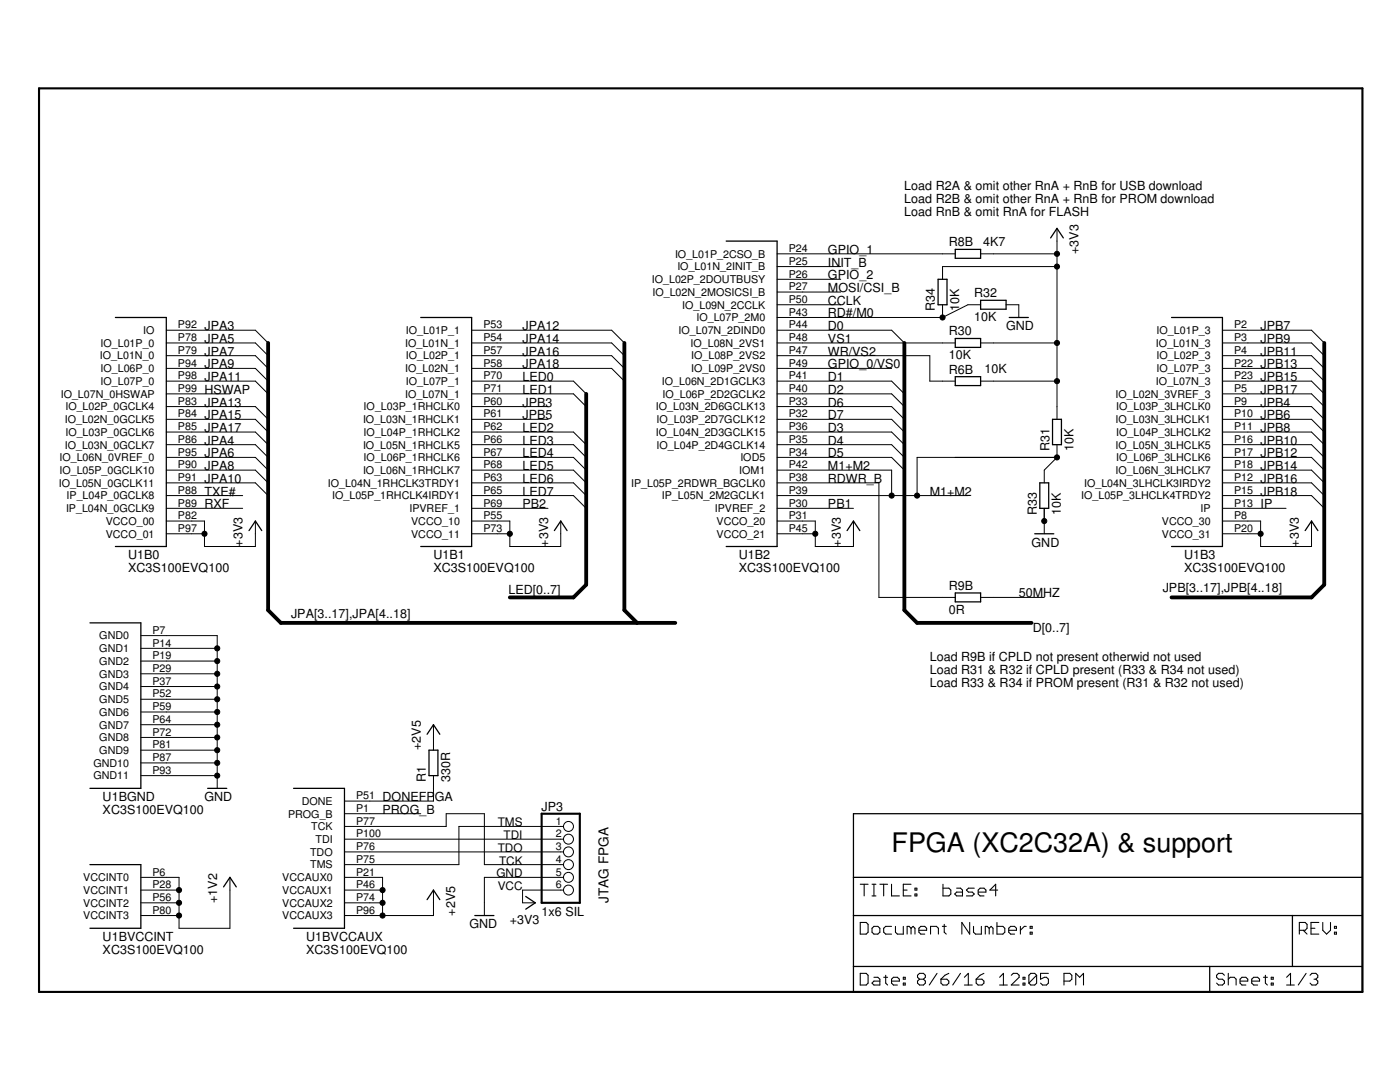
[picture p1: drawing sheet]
<svg xmlns="http://www.w3.org/2000/svg" width="279mm" height="216mm" viewBox="0 0 279 216" stroke-linecap="round" stroke-linejoin="round" font-family="sans-serif">
<g fill="#000" stroke="#000" stroke-width=".25">
<path d="M144.9 48.1h10.2zM155.1 48.1v60.9zM187.2 55.7v5.1zM187.2 55.7h1.8zM190.6 51.5h5.1zM190.6 49.8v1.7zM190.6 49.8h5.1zM195.7 49.8v1.7zM195.7 59.9h5.1zM210.9 45.6l-1.2 1.9zM210.9 45.6l1.3 1.9zM23 63.4h10.2z"/>
<path d="M33.2 63.4v45.6zM84 63.4h10.1zM94.1 63.4v45.6zM189 55.7v5.1zM187.2 60.8h1.8zM190.6 76.9h5.1zM190.6 75.2v1.7zM190.6 69.3h5.1zM190.6 67.5v1.8zM190.6 75.2h5.1zM195.7 75.2v1.7zM190.6 67.5h5.1z"/>
<path d="M195.7 67.5v1.8zM195.7 61.7h5.1zM195.7 59.9v1.8zM200.8 59.9v1.8zM201.4 63.4h3.8zM233.8 63.4h10.2zM244 63.4v45.6zM207.5 96.3v5.1zM207.5 96.3h1.8zM210.1 83.7v5zM211.8 83.7v5zM210.1 83.7h1.7z"/>
<path d="M210.1 88.7h1.7zM23 109h10.2zM51 104l-1.3 1.9zM51 104l1.2 1.9zM84 109h10.1zM111.9 104l-1.3 1.9zM111.9 104l1.3 1.9zM144.9 109h10.2zM170.3 104l-1.2 1.9zM170.3 104l1.3 1.9zM190.6 118.3h5.1zM206.5 106.5h3.8z"/>
<path d="M209.3 96.3v5.1zM207.5 101.4h1.8zM233.8 109h10.2zM261.7 104l-1.2 1.9zM261.7 104l1.3 1.9zM17.9 124.3h10.2zM28.1 124.3v33zM190.6 120.1h5.1zM190.6 118.3v1.8zM195.7 118.3v1.8zM17.9 157.3h10.2zM41.4 157.3h3.9z"/>
<path d="M58.6 157.3h10.1zM68.7 157.3v27.9zM85.6 149.7v5.1zM86.5 144.6l-1.3 1.9zM87.4 149.7v5.1zM85.6 149.7h1.8zM85.6 154.8h1.8zM86.5 144.6l1.3 1.9zM17.9 172.5h10.2zM28.1 172.5v12.7zM45.9 175.1l-1.3 1.9zM45.9 175.1l1.3 1.9z"/>
<path d="M86.5 177.6l-1.3 1.9zM86.5 177.6l1.3 1.9zM104.9 178.9l1.9 1.2zM170.3 175.1h101.6zM170.3 162.4v12.7zM170.3 162.4h101.6zM271.9 162.4v12.7zM271.9 175.1v7.6zM17.9 185.2h10.2zM58.6 185.2h10.1zM94.8 182.7h3.8zM104.9 181.4l1.9-1.3z"/>
<path d="M170.3 197.9h71.1zM170.3 192.8v5.1zM170.3 192.8h71.1zM170.3 182.7v10.1zM170.3 175.1v7.6zM241.4 192.8v5.1zM241.4 192.8h16.5zM241.4 197.9h30.5zM257.9 182.7v10.1zM170.3 182.7h87.6zM257.9 192.8h14zM257.9 182.7h14z"/>
<path d="M271.9 182.7v10.1zM271.9 192.8v5.1z"/>
</g>
<g fill="#000" stroke="#000" stroke-width=".2">
<path d="M155.1 50.7h5.1zM155.1 53.2h5.1zM155.1 55.7h5.1zM155.1 58.3h5.1zM160.2 53.2h7.6zM160.2 58.3h7.6zM160.2 50.7h27.9zM160.2 55.7h7.6zM188.1 50.7h2.5zM188.1 53.2v2.5zM188.1 53.2h22.8zM195.7 50.7h2.5z"/>
<path d="M198.2 50.7h12.7zM210.9 45.6v2.5zM210.9 48.1v2.6zM210.9 50.7v2.5zM33.2 65.9h5.1zM33.2 68.4h5.1zM33.2 71h5.1zM33.2 73.5h5.1zM33.2 76.1h5.1zM33.2 78.6h5.1zM38.3 65.9h12.7zM38.3 68.4h12.7z"/>
<path d="M38.3 71h12.7zM38.3 73.5h12.7zM38.3 76.1h12.7zM38.3 78.6h7.6zM51 65.9l2.5 2.5zM51 68.4l2.5 2.6zM51 71l2.5 2.5zM51 73.5l2.5 2.6zM51 76.1l2.5 2.5zM94.1 65.9h5.1zM94.1 68.4h5.1zM94.1 71h5.1z"/>
<path d="M94.1 73.5h5.1zM94.1 76.1h5.1zM94.1 78.6h5.1zM99.2 76.1h15.2zM99.2 78.6h15.2zM114.4 76.1l2.6 2.5zM114.4 78.6l2.6 2.5zM99.2 65.9h22.9zM99.2 68.4h22.9zM99.2 71h22.9zM99.2 73.5h22.9zM122.1 65.9l2.5 2.5z"/>
<path d="M122.1 68.4l2.5 2.6zM122.1 71l2.5 2.5zM122.1 73.5l2.5 2.6zM155.1 60.8h5.1zM155.1 63.4h5.1zM155.1 65.9h5.1zM155.1 68.4h5.1zM155.1 71h5.1zM155.1 73.5h5.1zM155.1 76.1h5.1zM155.1 78.6h5.1zM160.2 65.9h17.7z"/>
<path d="M160.2 76.1h17.7zM160.2 78.6h17.7zM160.2 60.8h7.6zM160.2 63.4h27.9zM160.2 73.5h17.7zM160.2 71h25.4zM160.2 68.4h27.9zM177.9 65.9l2.6 2.5zM177.9 76.1l2.6 2.5zM177.9 78.6l2.6 2.5zM185.6 71v5.1zM185.6 76.1h2.5z"/>
<path d="M188.1 76.1h2.5zM188.1 68.4h2.5zM188.1 60.8v2.6zM188.1 63.4l5.1-2.6zM193.2 60.8h2.5zM195.7 76.1h2.5zM195.7 68.4h2.5zM198.2 68.4h12.7zM198.2 76.1h12.7zM200.8 60.8h2.5zM203.3 60.8v2.6zM210.9 53.2v15.2z"/>
<path d="M210.9 68.4v7.7zM210.9 76.1v5zM244 65.9h5zM244 68.4h5zM244 71h5zM244 73.5h5zM244 76.1h5zM244 78.6h5zM249 65.9h12.7zM249 68.4h12.7zM249 71h12.7zM249 73.5h12.7z"/>
<path d="M249 76.1h12.7zM249 78.6h12.7zM261.7 65.9l2.6 2.5zM261.7 68.4l2.6 2.6zM261.7 71l2.6 2.5zM261.7 73.5l2.6 2.6zM261.7 76.1l2.6 2.5zM261.7 78.6l2.6 2.5zM33.2 81.1h5.1zM33.2 83.7h5.1zM33.2 86.2h5.1zM33.2 88.7h5.1z"/>
<path d="M33.2 91.3h5.1zM33.2 93.8h5.1zM33.2 96.3h5.1zM33.2 98.9h5.1zM38.3 81.1h12.7zM38.3 83.7h12.7zM38.3 86.2h12.7zM38.3 88.7h12.7zM38.3 91.3h12.7zM38.3 93.8h12.7zM38.3 98.9h10.1zM38.3 96.3h12.7z"/>
<path d="M51 81.1l2.5 2.6zM51 83.7l2.5 2.5zM51 86.2l2.5 2.5zM51 88.7l2.5 2.6zM51 91.3l2.5 2.5zM51 93.8l2.5 2.5zM51 96.3l2.5 2.6zM94.1 81.1h5.1zM94.1 83.7h5.1zM94.1 86.2h5.1zM94.1 88.7h5.1zM94.1 91.3h5.1z"/>
<path d="M94.1 93.8h5.1zM94.1 96.3h5.1zM94.1 98.9h5.1zM99.2 81.1h10.2zM99.2 83.7h10.2zM99.2 86.2h15.2zM99.2 88.7h15.2zM99.2 91.3h15.2zM99.2 93.8h15.2zM99.2 96.3h15.2zM99.2 98.9h15.2zM114.4 86.2l2.6 2.5z"/>
<path d="M114.4 88.7l2.6 2.6zM114.4 91.3l2.6 2.5zM114.4 93.8l2.6 2.5zM114.4 96.3l2.6 2.6zM114.4 98.9l2.6 2.5zM155.1 81.1h5.1zM155.1 83.7h5.1zM155.1 86.2h5.1zM155.1 88.7h5.1zM155.1 91.3h5.1zM155.1 93.8h5.1zM155.1 96.3h5.1z"/>
<path d="M155.1 98.9h5.1zM160.2 86.2h17.7zM160.2 88.7h17.7zM160.2 91.3h17.7zM160.2 81.1h17.7zM160.2 83.7h17.7zM160.2 96.3h15.2zM160.2 98.9h17.7zM160.2 93.8h17.7zM175.4 96.3v22.9zM177.9 86.2l2.6 2.5zM177.9 88.7l2.6 2.6z"/>
<path d="M177.9 91.3l2.6 2.5zM177.9 81.1l2.6 2.6zM177.9 83.7l2.6 2.5zM177.9 98.9h5.1zM177.9 93.8v5.1zM183 98.9h10.2zM183 91.3v7.6zM183 91.3h27.9zM208.4 93.8v2.5zM210.9 81.1v2.6zM210.9 88.7v2.6zM190.6 91.3h20.3z"/>
<path d="M210.9 91.3l-2.5 2.5zM244 81.1h5zM244 83.7h5zM244 86.2h5zM244 88.7h5zM244 91.3h5zM244 93.8h5zM244 96.3h5zM244 98.9h5zM249 81.1h12.7zM249 83.7h12.7zM249 86.2h12.7z"/>
<path d="M249 88.7h12.7zM249 91.3h12.7zM249 93.8h12.7zM249 96.3h12.7zM249 98.9h12.7zM261.7 81.1l2.6 2.6zM261.7 83.7l2.6 2.5zM261.7 86.2l2.6 2.5zM261.7 88.7l2.6 2.6zM261.7 91.3l2.6 2.5zM261.7 93.8l2.6 2.5zM261.7 96.3l2.6 2.6z"/>
<path d="M261.7 98.9l2.6 2.5zM33.2 101.4h5.1zM33.2 104h5.1zM33.2 106.5h5.1zM38.3 104h2.5zM38.3 106.5h2.5zM38.3 101.4h10.1zM40.8 104v2.5zM40.8 106.5v2.5zM40.8 109h10.2zM51 104v2.5zM51 106.5v2.5z"/>
<path d="M94.1 101.4h5.1zM94.1 104h5.1zM94.1 106.5h5.1zM99.2 104h2.5zM99.2 101.4h10.2zM101.7 109h10.2zM101.7 104v2.5zM101.7 106.5v2.5zM99.2 106.5h2.5zM111.9 104v2.5zM111.9 106.5v2.5zM155.1 101.4h5.1z"/>
<path d="M155.1 104h5.1zM155.1 106.5h5.1zM160.2 104h2.5zM160.2 106.5h2.5zM160.2 101.4h10.1zM162.7 104v2.5zM162.7 106.5v2.5zM162.7 109h7.6zM170.3 104v2.5zM170.3 106.5v2.5zM175.4 119.2h12.7zM188.1 119.2h2.5z"/>
<path d="M195.7 119.2h2.5zM198.2 119.2h10.2zM208.4 101.4v2.6zM208.4 104v2.5zM244 101.4h5zM244 104h5zM244 106.5h5zM249 104h2.6zM249 106.5h2.6zM249 101.4h7.7zM251.6 104v2.5zM251.6 106.5v2.5z"/>
<path d="M251.6 109h10.1zM261.7 104v2.5zM261.7 106.5v2.5zM28.1 126.8h5.1zM28.1 129.4h5.1zM28.1 131.9h5.1zM28.1 134.4h5.1zM28.1 137h5.1zM28.1 139.5h5.1zM33.2 126.8h10.1zM33.2 139.5h10.1zM33.2 134.4h10.1z"/>
<path d="M33.2 129.4h10.1zM43.3 126.8v2.6zM43.3 129.4v2.5zM43.3 131.9v2.5zM43.3 134.4v2.6zM43.3 137v2.5zM43.3 139.5v2.6zM33.2 137h10.1zM33.2 131.9h10.1zM28.1 142.1h5.1zM28.1 144.6h5.1zM28.1 147.1h5.1z"/>
<path d="M28.1 149.7h5.1zM28.1 152.2h5.1zM28.1 154.8h5.1zM33.2 152.2h10.1zM33.2 149.7h10.1zM33.2 144.6h10.1zM43.3 154.8v2.5zM43.3 142.1v2.5zM43.3 144.6v2.5zM43.3 147.1v2.6zM43.3 149.7v2.5zM43.3 152.2v2.6z"/>
<path d="M33.2 154.8h10.1zM33.2 147.1h10.1zM33.2 142.1h10.1zM68.7 159.8h5.1zM73.8 159.8h12.7zM86.5 144.6v2.5zM86.5 147.1v2.6zM86.5 154.8v2.5zM86.5 157.3v2.5zM28.1 175.1h5.1zM28.1 177.6h5.1zM33.2 175.1h2.5z"/>
<path d="M33.2 177.6h2.5zM35.7 175.1v2.5zM35.7 177.6v2.5zM45.9 175.1v2.5zM68.7 162.4h5.1zM68.7 164.9h5.1zM68.7 167.4h5.1zM68.7 170h5.1zM68.7 172.5h5.1zM68.7 175.1h5.1zM68.7 177.6h5.1zM73.8 175.1h2.5z"/>
<path d="M73.8 177.6h2.5zM73.8 167.4h38.1zM73.8 164.9h15.2zM73.8 162.4h10.2zM76.3 175.1v2.5zM76.3 177.6v2.5zM89 162.4v2.5zM89 162.4h7.7zM91.6 164.9v7.6zM73.8 172.5h17.8zM96.7 175.1v5zM96.7 162.4v10.1z"/>
<path d="M96.7 172.5h15.2zM104.3 177.6v2.5zM111.9 164.9h.6zM111.9 167.4h.6zM111.9 170h.6zM111.9 172.5h.6zM111.9 175.1h.6zM111.9 177.6h.6zM104.3 177.6h7.6zM96.7 175.1h15.2zM91.6 164.9h20.3zM73.8 170h38.1z"/>
<path d="M28.1 180.1h5.1zM28.1 182.7h5.1zM33.2 180.1h2.5zM33.2 182.7h2.5zM35.7 180.1v2.6zM35.7 182.7v2.5zM35.7 185.2h10.2zM45.9 177.6v7.6zM68.7 180.1h5.1zM68.7 182.7h5.1zM73.8 182.7h2.5zM76.3 180.1v2.6z"/>
<path d="M76.3 182.7h10.2zM73.8 180.1h2.5zM86.5 177.6v2.5zM86.5 180.1v2.6zM96.7 180.1v2.6zM104.3 180.1h2.5z"/>
<circle cx="210.9" cy="53.2" r=".51"/>
<circle cx="210.9" cy="50.7" r=".51"/>
<circle cx="188.1" cy="63.4" r=".51"/>
<circle cx="210.9" cy="76.1" r=".51"/>
<circle cx="210.9" cy="68.4" r=".51"/>
<circle cx="177.9" cy="98.9" r=".51"/>
<circle cx="183" cy="98.9" r=".51"/>
<circle cx="210.9" cy="91.3" r=".51"/>
<circle cx="40.8" cy="106.5" r=".51"/>
<circle cx="101.7" cy="106.5" r=".51"/>
<circle cx="162.7" cy="106.5" r=".51"/>
<circle cx="208.4" cy="104" r=".51"/>
<circle cx="251.6" cy="106.5" r=".51"/>
<circle cx="43.3" cy="139.5" r=".51"/>
<circle cx="43.3" cy="134.4" r=".51"/>
<circle cx="43.3" cy="131.9" r=".51"/>
<circle cx="43.3" cy="129.4" r=".51"/>
<circle cx="43.3" cy="137" r=".51"/>
<circle cx="43.3" cy="144.6" r=".51"/>
<circle cx="43.3" cy="142.1" r=".51"/>
<circle cx="43.3" cy="154.8" r=".51"/>
<circle cx="43.3" cy="152.2" r=".51"/>
<circle cx="43.3" cy="149.7" r=".51"/>
<circle cx="43.3" cy="147.1" r=".51"/>
<circle cx="35.7" cy="177.6" r=".51"/>
<circle cx="76.3" cy="177.6" r=".51"/>
<circle cx="35.7" cy="182.7" r=".51"/>
<circle cx="35.7" cy="180.1" r=".51"/>
<circle cx="76.3" cy="180.1" r=".51"/>
<circle cx="76.3" cy="182.7" r=".51"/>
</g>
<path d="M7.8 17.6v180.3zM7.8 17.6h264.1zM108.1 162.4v17.7zM108.1 162.4h7.6zM7.8 197.9h264.1zM108.1 180.1h7.6zM115.7 162.4v17.7zM271.9 17.6v180.3z" fill="#000" stroke="#000" stroke-width=".42"/>
<g fill="#000" stroke="#000" stroke-width=".21">
<path d="M171.7 176.4h1.5zM172.5 176.4v2.4zM174 178.8h.8zM174 176.4h.8zM174.4 176.4v2.4zM175.6 176.4h1.5zM176.4 176.4v2.4zM177.9 176.4v2.4zM177.9 178.8h1.6zM180.3 176.4v2.4zM180.3 178.8h1.5zM180.3 177.6h.7z"/>
<path d="M180.3 176.4h1.5zM182.6 177.2h.4zM182.6 177.2v.4zM182.6 178.4h.4zM182.6 178.4v.4zM183 177.2v.4zM182.6 177.6h.4zM183 178.4v.4zM182.6 178.8h.4zM188.2 176.4v2.4zM188.2 178.8h1.2zM189.4 178.8l.4-.4z"/>
<path d="M188.2 177.2h1.2zM189.8 177.6v.8zM189.4 177.2l.4 .4zM190.5 178.4l.4-.4zM190.9 177.2h.8zM190.5 178.4l.4 .4zM190.9 178h1.2zM191.7 177.2l.4 .4zM192.1 177.6v1.2zM190.9 178.8h1.2zM192.9 178.8h1.1zM192.9 177.6l.4-.4z"/>
<path d="M192.9 177.6l.4 .4zM193.3 177.2h1.1zM194 178.8l.4-.4zM193.3 178h.7zM194 178l.4 .4zM195.2 177.6v.8zM195.2 177.6l.4-.4zM195.2 178.4l.4 .4zM195.6 177.2h.8zM195.6 178.8h.8zM196.4 177.2l.4 .4zM196.8 177.6v.4z"/>
<path d="M195.2 178h1.6zM197.5 177.6h1.6zM198.7 176.4v2.4zM198.7 176.4l-1.2 1.2zM171.7 194.2v2.4zM171.7 196.6h1.2zM171.7 184.1v2.3zM171.7 186.4h1.2zM172.9 196.6l.3-.4zM171.7 194.2h1.2zM172.9 186.4l.3-.4zM171.7 184.1h1.2z"/>
<path d="M173.2 194.6v1.6zM172.9 194.2l.3 .4zM173.2 184.4v1.6zM172.9 184.1l.3 .3zM174.4 195.8l-.4 .4zM174 185.2v.8zM174 186l.4 .4zM174.4 195h.8zM174 196.2l.4 .4zM174.4 195.8h1.2zM174.4 186.4h.8zM174.4 184.8l-.4 .4z"/>
<path d="M175.2 195l.4 .4zM175.2 186.4l.4-.4zM174.4 184.8h.8zM175.6 195.4v1.2zM174.4 196.6h1.2zM175.6 185.2v.8zM175.2 184.8l.4 .4zM176.4 195h.7zM176.4 185.2v.8zM176.4 186l.4 .4zM176.8 194.6v1.6zM176.8 196.2l.3 .4z"/>
<path d="M176.4 185.2l.4-.4zM176.8 186.4h1.1zM177.9 195.4v.8zM177.9 195.4l.4-.4zM176.8 184.8h1.1zM177.9 196.2l.4 .4zM178.3 195h.8zM178.7 184.8v1.2zM178.7 186l.4 .4zM178.3 196.6h.8zM179.1 195l.4 .4zM179.1 186.4h1.2z"/>
<path d="M179.5 195.4v.4zM177.9 195.8h1.6zM180.3 195h.4zM180.3 195v.4zM180.3 196.2h.4zM180.3 196.2v.4zM180.3 184.8v1.6zM180.7 195v.4zM180.3 195.4h.4zM180.7 196.2v.4zM180.3 196.6h.4zM181 184.8v1.6z"/>
<path d="M181 184.8h.4zM181.4 184.8l.4 .4zM181.8 185.2v1.2zM181.8 185.2l.4-.4zM182.2 184.8l.4 .4zM182.6 185.2v1.2zM183.1 194.6l.4-.4zM183.1 195.8v.4zM183.1 195.8l.4-.4zM183.1 194.6v.4zM183.4 185.2v.8zM183.4 185.2l.4-.4z"/>
<path d="M183.5 194.2h.8zM183.1 196.2l.4 .4zM183.1 195l.4 .4zM183.5 195.4h.8zM183.4 186l.4 .4zM183.8 184.8h.7zM184.3 194.2l.4 .4zM184.3 195.4l.4 .4zM183.5 196.6h.8zM183.8 186.4h.7zM184.5 184.8l.4 .4zM184.7 194.6v.4z"/>
<path d="M184.7 195l-.4 .4zM184.7 195.8v.4zM184.7 196.2l-.4 .4zM184.9 185.2v.4zM183.4 185.6h1.5zM187 194.2l-1.5 2.4zM185.7 184.8v1.6zM185.7 184.8h1.2zM186.9 184.8l.4 .4zM187.3 185.2v1.2zM187.8 195.4v.8zM187.8 196.2l.4 .4z"/>
<path d="M188.1 184.8h.7zM188.2 196.6h.8zM188.4 184.4v1.6zM188.4 186l.4 .4zM188.6 194.6l-.8 .8zM189 196.6l.4-.4zM187.8 195.4h1.2zM188.6 194.6l.8-.4zM189.4 195.8v.4zM189 195.4l.4 .4zM191.7 194.2l-1.6 2.4zM192 184.1v2.3z"/>
<path d="M192 184.1l1.5 2.3zM192.5 195l.7-.8zM192.5 196.6h1.5zM193.2 194.2v2.4zM193.5 184.1v2.3zM194.3 184.8v1.2zM194.3 186l.4 .4zM194.7 186.4h1.2zM194.8 195.4v.8zM194.8 196.2l.4 .4zM195.2 196.6h.8zM195.6 194.6l-.8 .8z"/>
<path d="M195.9 184.8v1.6zM196.4 196.2l-.4 .4zM194.8 195.4h1.2zM195.6 194.6l.8-.4zM196.4 195.8v.4zM196 195.4l.4 .4zM196.6 184.8v1.6zM196.6 184.8h.4zM197 184.8l.4 .4zM197.4 185.2v1.2zM197.4 185.2l.4-.4zM197.8 184.8l.4 .4z"/>
<path d="M198.2 185.2v1.2zM199 184.1v2.3zM199 186.4h1.1zM200.3 194.2l-.8 .8zM199.5 196.6h1.5zM200.1 186.4l.4-.4zM199 184.8h1.1zM200.3 194.2v2.4zM200.5 185.2v.8zM200.1 184.8l.4 .4zM201.3 185.2v.8zM201.3 185.2l.4-.4z"/>
<path d="M201.3 186l.4 .4zM201.7 184.8h.8zM201.8 196.6l1.6-1.6zM201.8 194.6l.4-.4zM201.7 186.4h.8zM202.5 184.8l.4 .4zM202.9 185.2v.4zM201.3 185.6h1.6zM202.2 194.2h.8zM201.8 196.6h1.6zM203.4 194.6v.4zM203 194.2l.4 .4z"/>
<path d="M203.6 184.8v1.6zM203.6 185.6l.8-.8zM204.2 195h.4zM204.2 195v.4zM204.2 196.2h.4zM204.2 196.2v.4zM204.4 184.8h.4zM204.6 195v.4zM204.2 195.4h.4zM204.6 196.2v.4zM204.2 196.6h.4zM205.3 194.6v1.6z"/>
<path d="M205.3 194.6l.4-.4zM206.9 194.6l-1.6 1.6zM205.6 184.8h.4zM205.6 184.8v.4zM205.6 186h.4zM205.6 186v.4zM205.7 194.2h.8zM205.3 196.2l.4 .4zM206 184.8v.4zM205.6 185.2h.4zM206 186v.4zM205.6 186.4h.4z"/>
<path d="M206.5 194.2l.4 .4zM205.7 196.6h.8zM206.9 194.6v1.6zM206.9 196.2l-.4 .4zM207.7 194.2v1.2zM207.7 195.4l.7-.4zM207.7 196.2l.4 .4zM208.4 195h.4zM208.8 195l.4 .4zM208.1 196.6h.7zM207.7 194.2h1.5zM209.2 195.4v.8z"/>
<path d="M209.2 196.2l-.4 .4zM212.3 194.2v2.4zM212.3 194.2h1.2zM213.5 194.2l.4 .4zM212.3 195.8h1.2zM213.9 194.6v.8zM213.5 195.8l.4-.4zM214.7 194.2v2.4zM214.7 194.2l.8 .8zM216.2 194.2l-.7 .8zM216.2 194.2v2.4zM242.8 194.6v.4z"/>
<path d="M242.8 195l.4 .4zM243.2 194.2l-.4 .4zM243.2 195.4h.8zM242.8 196.2l.4 .4zM243.2 194.2h.8zM244 195.4l.4 .4zM243.2 196.6h.8zM244 194.2l.4 .4zM244.4 195.8v.4zM244 196.6l.4-.4zM245.1 194.2v2.4zM245.1 195.4l.4-.4z"/>
<path d="M245.5 195h.8zM246.3 195l.4 .4zM246.7 195.4v1.2zM247.5 195.4v.8zM247.5 195.4l.4-.4zM247.5 196.2l.4 .4zM247.9 195h.7zM247.9 196.6h.7zM248.6 195l.4 .4zM249 195.4v.4zM247.5 195.8h1.5zM249.8 195.4v.8z"/>
<path d="M249.8 195.4l.4-.4zM249.8 196.2l.4 .4zM250.2 195h.8zM250.2 196.6h.8zM251 195l.4 .4zM251.4 195.4v.4zM249.8 195.8h1.6zM252.2 195h.7zM252.5 194.6v1.6zM252.5 196.2l.4 .4zM253.7 195h.4zM253.7 195v.4z"/>
<path d="M253.7 196.2h.4zM253.7 196.2v.4zM254.1 195v.4zM253.7 195.4h.4zM254.1 196.2v.4zM253.7 196.6h.4zM256.8 195l.8-.8zM256.8 196.6h1.5zM257.6 194.2v2.4zM260.7 194.2l-1.6 2.4zM259.3 184.1v2.3zM259.3 184.1h1.2z"/>
<path d="M260.1 185.6l.8 .8zM260.5 184.1l.4 .3zM259.3 185.6h1.2zM260.9 184.4v.8zM260.9 185.2l-.4 .4zM261.4 194.6l.4-.4zM261.6 184.1v2.3zM261.6 186.4h1.6zM261.6 185.2h.8zM261.8 194.2h.8zM261.4 196.2l.4 .4zM262.6 194.2l.4 .4z"/>
<path d="M262.2 195.4h.4zM262.6 195.4l.4 .4zM261.8 196.6h.8zM263 194.6v.4zM263 195l-.4 .4zM263 195.8v.4zM263 196.2l-.4 .4zM261.6 184.1h1.6zM264 184.1v1.5zM264 185.6l.7 .8zM264.7 186.4l.8-.8zM265.5 184.1v1.5z"/>
<path d="M266.3 184.8h.4zM266.3 184.8v.4zM266.3 186h.4zM266.3 186v.4zM266.7 184.8v.4zM266.3 185.2h.4zM266.7 186v.4zM266.3 186.4h.4z"/>
</g>
<g fill="none" stroke="#000" stroke-width=".2">
<circle cx="113.5" cy="172.5" r=".99"/>
<circle cx="113.5" cy="177.6" r=".99"/>
<circle cx="113.5" cy="164.9" r=".99"/>
<circle cx="113.5" cy="167.4" r=".99"/>
<circle cx="113.5" cy="175.1" r=".99"/>
<circle cx="113.5" cy="170" r=".99"/>
</g>
<g fill="#000" stroke="#000" stroke-width=".76">
<path d="M53.5 68.4v53.3zM117 78.6v38.1zM124.6 68.4v53.3zM180.5 68.4v53.3zM264.3 68.4v48.3zM101.7 119.2h12.7zM114.4 119.2l2.6-2.5zM233.8 119.2h27.9zM261.7 119.2l2.6-2.5zM53.5 121.7l2.5 2.6zM56 124.3h71.1zM124.6 121.7l2.5 2.6z"/>
<path d="M127.1 124.3h7.7zM180.5 121.7l2.5 2.6zM183 124.3h22.9z"/>
</g>
<text font-size="5.4" x="177.9" y="170">FPGA (XC2C32A) &amp; support</text>
<text font-size="2.7" x="121.5" y="180.2" transform="rotate(-90 121.5 180.2)">JTAG FPGA</text>
<g font-size="2.5">
<text x="180.5" y="38">Load R2A &amp; omit other RnA + RnB for USB download</text>
<text x="180.5" y="40.5">Load R2B &amp; omit other RnA + RnB for PROM download</text>
<text x="180.5" y="43">Load RnB &amp; omit RnA for FLASH</text>
<text x="165.2" y="53.2">INIT_B</text>
<text x="165.2" y="50.7">GPIO_1</text>
<text x="189.4" y="49.2">R8B</text>
<text x="196.2" y="49.1">4K7</text>
<text x="215.3" y="50.7" transform="rotate(-90 215.3 50.7)">+3V3</text>
<text x="165.2" y="58.3">MOSI/CSI_B</text>
<text x="165.2" y="55.7">GPIO_2</text>
<text x="194.4" y="59.3">R32</text>
<text x="40.8" y="65.9">JPA3</text>
<text x="104.3" y="65.9">JPA12</text>
<text x="165.2" y="65.9">D0</text>
<text x="165.2" y="60.8">CCLK</text>
<text x="165.2" y="63.3">RD#/M0</text>
<text x="186.6" y="62.1" transform="rotate(-90 186.6 62.1)">R34</text>
<text x="191.4" y="62.1" transform="rotate(-90 191.4 62.1)">10K</text>
<text x="194.4" y="64.1">10K</text>
<text x="200.8" y="65.9">GND</text>
<text x="251.6" y="65.9">JPB7</text>
<text x="40.8" y="68.4">JPA5</text>
<text x="40.8" y="71">JPA7</text>
<text x="104.3" y="68.4">JPA14</text>
<text x="104.3" y="71">JPA16</text>
<text x="165.2" y="68.4">VS1</text>
<text x="165.2" y="71">WR/VS2</text>
<text x="189.4" y="71.7">10K</text>
<text x="189.4" y="66.9">R30</text>
<text x="251.6" y="68.4">JPB9</text>
<text x="251.6" y="71">JPB11</text>
<text x="40.8" y="76">JPA11</text>
<text x="40.8" y="73.5">JPA9</text>
<text x="104.3" y="73.5">JPA18</text>
<text x="104.3" y="76">LED0</text>
<text x="165.2" y="76">D1</text>
<text x="165.2" y="73.5">GPIO_0/VS0</text>
<text x="189.4" y="74.5">R6B</text>
<text x="196.5" y="74.5">10K</text>
<text x="251.6" y="73.5">JPB13</text>
<text x="251.6" y="76">JPB15</text>
<text x="40.8" y="81.1">JPA13</text>
<text x="40.8" y="83.7">JPA15</text>
<text x="40.8" y="78.6">HSWAP</text>
<text x="104.3" y="81.1">JPB3</text>
<text x="104.3" y="83.7">JPB5</text>
<text x="104.3" y="78.6">LED1</text>
<text x="165.2" y="78.6">D2</text>
<text x="165.2" y="81.1">D6</text>
<text x="165.2" y="83.7">D7</text>
<text x="251.6" y="78.6">JPB17</text>
<text x="251.6" y="81.1">JPB4</text>
<text x="251.6" y="83.7">JPB6</text>
<text x="40.8" y="88.7">JPA4</text>
<text x="40.8" y="86.2">JPA17</text>
<text x="104.3" y="86.2">LED2</text>
<text x="104.3" y="88.7">LED3</text>
<text x="165.2" y="86.2">D3</text>
<text x="165.2" y="88.7">D4</text>
<text x="251.6" y="86.2">JPB8</text>
<text x="251.6" y="88.7">JPB10</text>
<text x="40.8" y="91.3">JPA6</text>
<text x="40.8" y="93.8">JPA8</text>
<text x="104.3" y="91.3">LED4</text>
<text x="104.3" y="93.8">LED5</text>
<text x="165.2" y="91.3">D5</text>
<text x="165.2" y="93.8">M1+M2</text>
<text x="209.5" y="90" transform="rotate(-90 209.5 90)">R31</text>
<text x="214.3" y="90" transform="rotate(-90 214.3 90)">10K</text>
<text x="251.6" y="91.3">JPB12</text>
<text x="251.6" y="93.8">JPB14</text>
<text x="40.8" y="96.4">JPA10</text>
<text x="40.8" y="98.9">TXE#</text>
<text x="40.8" y="101.4">RXF</text>
<text x="104.3" y="101.4">PB2</text>
<text x="104.3" y="96.4">LED6</text>
<text x="104.3" y="98.9">LED7</text>
<text x="165.2" y="96.4">RDWR_B</text>
<text x="165.2" y="101.4">PB1</text>
<text x="185.6" y="98.9">M1+M2</text>
<text x="251.6" y="96.4">JPB16</text>
<text x="251.6" y="98.9">JPB18</text>
<text x="251.6" y="101.4">IP</text>
<text x="206.9" y="102.7" transform="rotate(-90 206.9 102.7)">R33</text>
<text x="211.7" y="102.7" transform="rotate(-90 211.7 102.7)">10K</text>
<text x="25.6" y="111.6">U1B0</text>
<text x="48.4" y="109.1" transform="rotate(-90 48.4 109.1)">+3V3</text>
<text x="86.5" y="111.6">U1B1</text>
<text x="109.4" y="109.1" transform="rotate(-90 109.4 109.1)">+3V3</text>
<text x="147.5" y="111.6">U1B2</text>
<text x="167.8" y="109.1" transform="rotate(-90 167.8 109.1)">+3V3</text>
<text x="205.9" y="109.1">GND</text>
<text x="236.3" y="111.6">U1B3</text>
<text x="259.2" y="109.1" transform="rotate(-90 259.2 109.1)">+3V3</text>
<text x="25.6" y="114.1">XC3S100EVQ100</text>
<text x="86.5" y="114.1">XC3S100EVQ100</text>
<text x="101.5" y="118.4">LED[0..7]</text>
<text x="147.5" y="114.1">XC3S100EVQ100</text>
<text x="189.4" y="117.7">R9B</text>
<text x="203.3" y="119.2">50MHZ</text>
<text x="232" y="118.2">JPB[3..17],JPB[4..18]</text>
<text x="236.3" y="114.1">XC3S100EVQ100</text>
<text x="58.1" y="123.3">JPA[3..17],JPA[4..18]</text>
<text x="189.4" y="122.5">0R</text>
<text x="185.6" y="131.9">Load R9B if CPLD not present otherwid not used</text>
<text x="206.1" y="126.1">D[0..7]</text>
<text x="185.6" y="134.4">Load R31 &amp; R32 if CPLD present (R33 &amp; R34 not used)</text>
<text x="185.6" y="137">Load R33 &amp; R34 if PROM present (R31 &amp; R32 not used)</text>
<text x="84" y="149.7" transform="rotate(-90 84 149.7)">+2V5</text>
<text x="20.5" y="159.8">U1BGND</text>
<text x="40.8" y="159.8">GND</text>
<text x="76.4" y="159.8">DONEFP</text>
<text x="85" y="156" transform="rotate(-90 85 156)">R1</text>
<text x="86.8" y="159.8">GA</text>
<text x="89.8" y="156" transform="rotate(-90 89.8 156)">330R</text>
<text x="108.1" y="161.7">JP3</text>
<text x="20.5" y="162.4">XC3S100EVQ100</text>
<text x="76.4" y="162.4">PROG_B</text>
<text x="43.3" y="180.2" transform="rotate(-90 43.3 180.2)">+1V2</text>
<text x="90.8" y="182.7" transform="rotate(-90 90.8 182.7)">+2V5</text>
<text x="93.7" y="185.2">GND</text>
<text x="101.8" y="184.5">+3V3</text>
<text x="108.1" y="182.7">1x6 SIL</text>
<text x="20.5" y="190.3">XC3S100EVQ100</text>
<text x="20.5" y="187.8">U1BVCCINT</text>
<text x="61.1" y="190.3">XC3S100EVQ100</text>
<text x="61.1" y="187.8">U1BVCCAUX</text>
</g>
<g font-size="2.3">
<text x="99.3" y="164.9">TMS</text>
<text x="100.5" y="167.5">TDI</text>
<text x="99.3" y="170">TDO</text>
<text x="99.6" y="172.5">TCK</text>
<text x="99.1" y="175.1">GND</text>
<text x="99.3" y="177.6">VCC</text>
</g>
<g font-size="2.1">
<text x="134.7" y="51.4">IO_L01P_2CSO_B</text>
<text x="135.2" y="54">IO_L01N_2INIT_B</text>
<text x="157.4" y="50.3">P24</text>
<text x="157.4" y="52.8">P25</text>
<text x="130.1" y="56.5">IO_L02P_2DOUTBUSY</text>
<text x="130.2" y="59">IO_L02N_2MOSICSI_B</text>
<text x="157.4" y="55.4">P26</text>
<text x="157.4" y="57.9">P27</text>
<text x="35.5" y="65.5">P92</text>
<text x="96.5" y="65.5">P53</text>
<text x="136.1" y="61.6">IO_L09N_2CCLK</text>
<text x="139" y="64.1">IO_L07P_2M0</text>
<text x="157.4" y="60.5">P50</text>
<text x="157.4" y="63">P43</text>
<text x="157.4" y="65.5">P44</text>
<text x="246.3" y="65.5">P2</text>
<text x="19.9" y="71.7">IO_L01N_0</text>
<text x="20.1" y="69.2">IO_L01P_0</text>
<text x="28.6" y="66.6">IO</text>
<text x="35.5" y="68.1">P78</text>
<text x="35.5" y="70.6">P79</text>
<text x="80.9" y="69.2">IO_L01N_1</text>
<text x="81" y="66.6">IO_L01P_1</text>
<text x="81" y="71.7">IO_L02P_1</text>
<text x="96.5" y="68.1">P54</text>
<text x="96.5" y="70.6">P57</text>
<text x="135.4" y="66.6">IO_L07N_2DIND0</text>
<text x="137.8" y="69.2">IO_L08N_2VS1</text>
<text x="137.9" y="71.7">IO_L08P_2VS2</text>
<text x="157.4" y="68.1">P48</text>
<text x="157.4" y="70.6">P47</text>
<text x="230.7" y="69.2">IO_L01N_3</text>
<text x="230.8" y="66.6">IO_L01P_3</text>
<text x="230.8" y="71.7">IO_L02P_3</text>
<text x="246.3" y="68.1">P3</text>
<text x="246.3" y="70.6">P4</text>
<text x="20.1" y="74.3">IO_L06P_0</text>
<text x="20.1" y="76.8">IO_L07P_0</text>
<text x="35.5" y="73.1">P94</text>
<text x="35.5" y="75.7">P98</text>
<text x="80.9" y="74.3">IO_L02N_1</text>
<text x="81" y="76.8">IO_L07P_1</text>
<text x="96.5" y="73.1">P58</text>
<text x="96.5" y="75.7">P70</text>
<text x="132.1" y="76.8">IO_L06N_2D1GCLK3</text>
<text x="137.9" y="74.3">IO_L09P_2VS0</text>
<text x="157.4" y="73.1">P49</text>
<text x="157.4" y="75.7">P41</text>
<text x="230.7" y="76.8">IO_L07N_3</text>
<text x="230.8" y="74.3">IO_L07P_3</text>
<text x="246.3" y="73.1">P22</text>
<text x="246.3" y="75.7">P23</text>
<text x="12.1" y="79.3">IO_L07N_0HSWAP</text>
<text x="13" y="81.9">IO_L02P_0GCLK4</text>
<text x="35.5" y="78.2">P99</text>
<text x="35.5" y="80.8">P83</text>
<text x="35.5" y="83.3">P84</text>
<text x="72.6" y="81.9">IO_L03P_1RHCLK0</text>
<text x="80.9" y="79.3">IO_L07N_1</text>
<text x="96.5" y="78.2">P71</text>
<text x="96.5" y="80.8">P60</text>
<text x="96.5" y="83.3">P61</text>
<text x="130.9" y="81.9">IO_L03N_2D6GCLK13</text>
<text x="132.2" y="79.3">IO_L06P_2D2GCLK2</text>
<text x="157.4" y="78.2">P40</text>
<text x="157.4" y="80.8">P33</text>
<text x="157.4" y="83.3">P32</text>
<text x="222.6" y="79.3">IO_L02N_3VREF_3</text>
<text x="222.8" y="81.9">IO_L03P_3LHCLK0</text>
<text x="246.3" y="78.2">P5</text>
<text x="246.3" y="80.8">P9</text>
<text x="246.3" y="83.3">P10</text>
<text x="12.9" y="84.4">IO_L02N_0GCLK5</text>
<text x="12.9" y="89.5">IO_L03N_0GCLK7</text>
<text x="13" y="87">IO_L03P_0GCLK6</text>
<text x="35.5" y="85.8">P85</text>
<text x="35.5" y="88.4">P86</text>
<text x="72.5" y="84.4">IO_L03N_1RHCLK1</text>
<text x="72.5" y="89.5">IO_L05N_1RHCLK5</text>
<text x="72.6" y="87">IO_L04P_1RHCLK2</text>
<text x="96.5" y="85.8">P62</text>
<text x="96.5" y="88.4">P66</text>
<text x="130.9" y="87">IO_L04N_2D3GCLK15</text>
<text x="131" y="84.4">IO_L03P_2D7GCLK12</text>
<text x="131" y="89.5">IO_L04P_2D4GCLK14</text>
<text x="157.4" y="85.8">P36</text>
<text x="157.4" y="88.4">P35</text>
<text x="222.6" y="84.4">IO_L03N_3LHCLK1</text>
<text x="222.6" y="89.5">IO_L05N_3LHCLK5</text>
<text x="222.8" y="87">IO_L04P_3LHCLK2</text>
<text x="246.3" y="85.8">P11</text>
<text x="246.3" y="88.4">P16</text>
<text x="11.9" y="92">IO_L06N_0VREF_0</text>
<text x="11.9" y="94.6">IO_L05P_0GCLK10</text>
<text x="35.5" y="90.9">P95</text>
<text x="35.5" y="93.5">P90</text>
<text x="72.5" y="94.6">IO_L06N_1RHCLK7</text>
<text x="72.6" y="92">IO_L06P_1RHCLK6</text>
<text x="96.5" y="90.9">P67</text>
<text x="96.5" y="93.5">P68</text>
<text x="147.5" y="94.6">IOM1</text>
<text x="147.7" y="92">IOD5</text>
<text x="157.4" y="90.9">P34</text>
<text x="157.4" y="93.5">P42</text>
<text x="222.6" y="94.6">IO_L06N_3LHCLK7</text>
<text x="222.8" y="92">IO_L06P_3LHCLK6</text>
<text x="246.3" y="90.9">P17</text>
<text x="246.3" y="93.5">P18</text>
<text x="11.7" y="97.1">IO_L05N_0GCLK11</text>
<text x="13.3" y="99.7">IP_L04P_0GCLK8</text>
<text x="35.5" y="96">P91</text>
<text x="35.5" y="98.5">P88</text>
<text x="35.5" y="101.1">P89</text>
<text x="65.4" y="97.1">IO_L04N_1RHCLK3TRDY1</text>
<text x="66.3" y="99.7">IO_L05P_1RHCLK4IRDY1</text>
<text x="96.5" y="96">P63</text>
<text x="96.5" y="98.5">P65</text>
<text x="96.5" y="101.1">P69</text>
<text x="125.9" y="97.1">IP_L05P_2RDWR_BGCLK0</text>
<text x="132.1" y="99.7">IP_L05N_2M2GCLK1</text>
<text x="157.4" y="96">P38</text>
<text x="157.4" y="98.5">P39</text>
<text x="157.4" y="101.1">P30</text>
<text x="215.8" y="99.7">IO_L05P_3LHCLK4TRDY2</text>
<text x="216.4" y="97.1">IO_L04N_3LHCLK3IRDY2</text>
<text x="246.3" y="96">P12</text>
<text x="246.3" y="98.5">P15</text>
<text x="246.3" y="101.1">P13</text>
<text x="13.2" y="102.2">IP_L04N_0GCLK9</text>
<text x="21.1" y="104.7">VCCO_00</text>
<text x="21.1" y="107.3">VCCO_01</text>
<text x="35.5" y="103.6">P82</text>
<text x="35.5" y="106.2">P97</text>
<text x="81.7" y="102.2">IPVREF_1</text>
<text x="82.1" y="104.7">VCCO_10</text>
<text x="82.1" y="107.3">VCCO_11</text>
<text x="96.5" y="103.6">P55</text>
<text x="96.5" y="106.2">P73</text>
<text x="142.7" y="102.2">IPVREF_2</text>
<text x="143" y="104.7">VCCO_20</text>
<text x="143" y="107.3">VCCO_21</text>
<text x="157.4" y="103.6">P31</text>
<text x="157.4" y="106.2">P45</text>
<text x="231.9" y="104.7">VCCO_30</text>
<text x="231.9" y="107.3">VCCO_31</text>
<text x="239.6" y="102.2">IP</text>
<text x="246.3" y="103.6">P8</text>
<text x="246.3" y="106.2">P20</text>
<text x="19.8" y="127.6">GND0</text>
<text x="19.8" y="130.1">GND1</text>
<text x="30.4" y="126.5">P7</text>
<text x="30.4" y="129">P14</text>
<text x="30.4" y="131.6">P19</text>
<text x="19.8" y="132.7">GND2</text>
<text x="19.8" y="135.2">GND3</text>
<text x="19.8" y="137.7">GND4</text>
<text x="30.4" y="134.1">P29</text>
<text x="30.4" y="136.6">P37</text>
<text x="19.8" y="140.3">GND5</text>
<text x="19.8" y="142.8">GND6</text>
<text x="30.4" y="139.2">P52</text>
<text x="30.4" y="141.7">P59</text>
<text x="19.8" y="145.4">GND7</text>
<text x="19.8" y="147.9">GND8</text>
<text x="30.4" y="144.2">P64</text>
<text x="30.4" y="146.8">P72</text>
<text x="30.4" y="149.3">P81</text>
<text x="18.6" y="153">GND10</text>
<text x="18.6" y="155.5">GND11</text>
<text x="19.8" y="150.4">GND9</text>
<text x="30.4" y="151.9">P87</text>
<text x="30.4" y="154.4">P93</text>
<text x="60.2" y="160.6">DONE</text>
<text x="71.1" y="159.5">P51</text>
<text x="57.5" y="163.1">PROG_B</text>
<text x="62.1" y="165.7">TCK</text>
<text x="71.1" y="162">P1</text>
<text x="71.1" y="164.6">P77</text>
<text x="71.1" y="167.1">P100</text>
<text x="110.9" y="164.6">1</text>
<text x="110.9" y="167.1">2</text>
<text x="61.9" y="170.8">TDO</text>
<text x="61.9" y="173.3">TMS</text>
<text x="63" y="168.2">TDI</text>
<text x="71.1" y="169.6">P76</text>
<text x="71.1" y="172.2">P75</text>
<text x="110.9" y="169.6">3</text>
<text x="110.9" y="172.2">4</text>
<text x="16.6" y="175.8">VCCINT0</text>
<text x="16.6" y="178.4">VCCINT1</text>
<text x="30.4" y="174.7">P6</text>
<text x="30.4" y="177.3">P28</text>
<text x="30.4" y="179.8">P56</text>
<text x="56.3" y="175.8">VCCAUX0</text>
<text x="56.3" y="178.4">VCCAUX1</text>
<text x="71.1" y="174.7">P21</text>
<text x="71.1" y="177.3">P46</text>
<text x="71.1" y="179.8">P74</text>
<text x="110.9" y="174.7">5</text>
<text x="110.9" y="177.3">6</text>
<text x="16.6" y="180.9">VCCINT2</text>
<text x="16.6" y="183.5">VCCINT3</text>
<text x="30.4" y="182.3">P80</text>
<text x="56.3" y="180.9">VCCAUX2</text>
<text x="56.3" y="183.5">VCCAUX3</text>
<text x="71.1" y="182.3">P96</text>
</g>
</svg>
